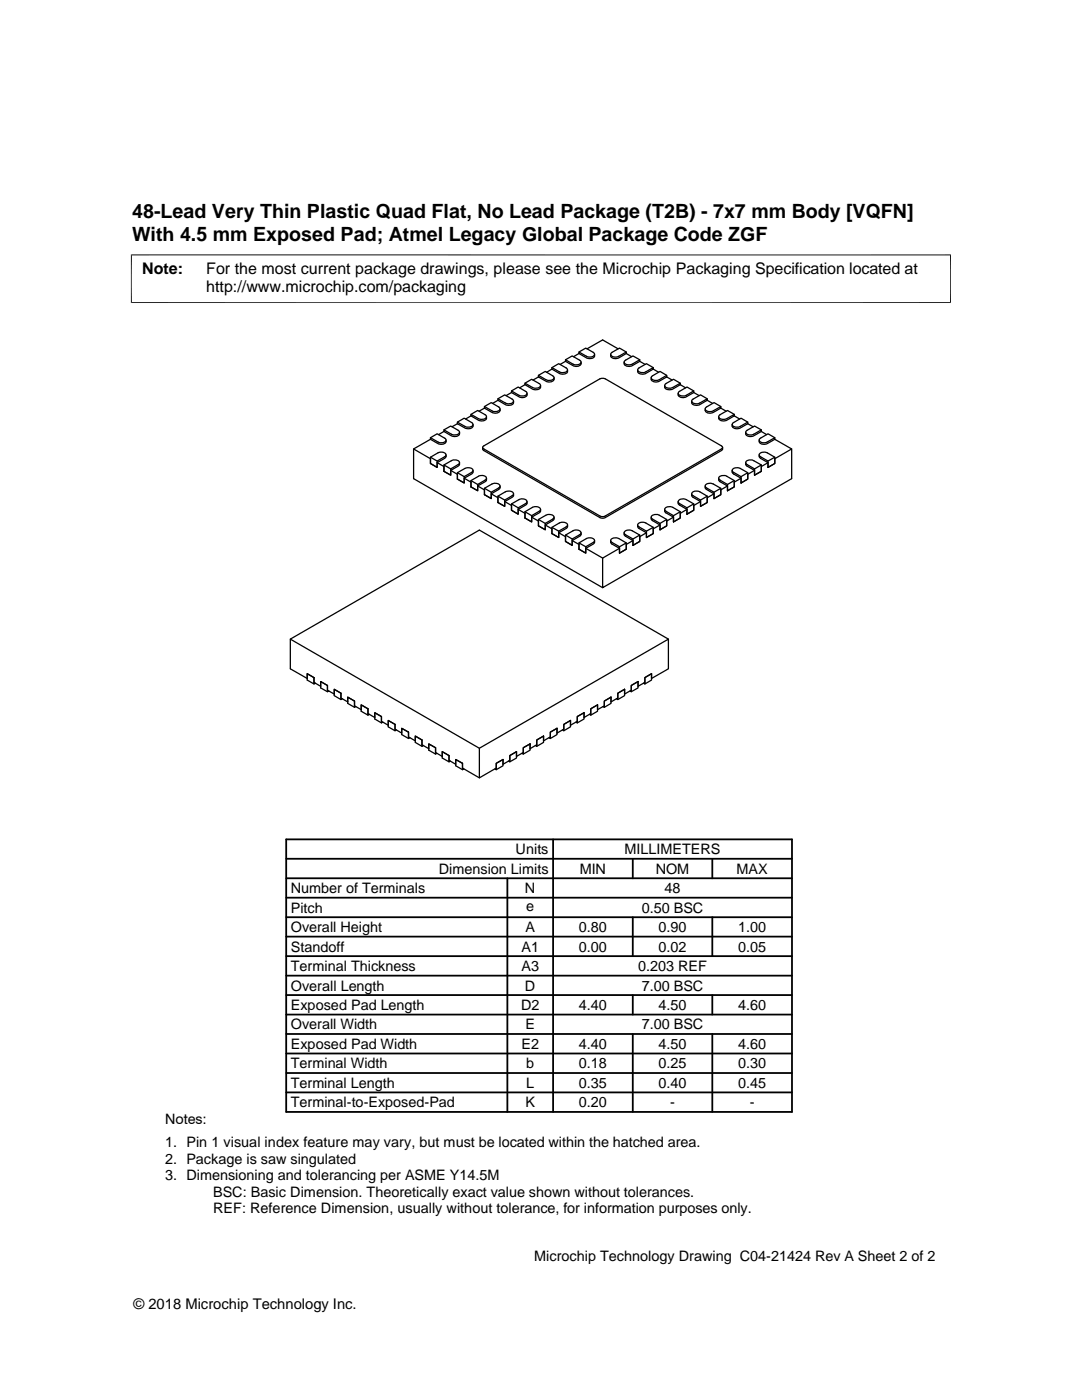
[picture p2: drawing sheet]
<svg xmlns="http://www.w3.org/2000/svg" width="216mm" height="279mm" viewBox="0 0 216 279" stroke-linecap="round" stroke-linejoin="round" font-family="sans-serif">
<g fill="none" stroke="#000" stroke-width=".25">
<path d="M99.4 79.9l-1.1 .6M99.4 79.9l1.4 .9a1.01 1.01 0 0 0 1.7-.7M99.4 79.6l1.4 .8a1.13 1.13 0 0 0 1.7-.4l-.3-.3-1.5-.9-1.3 .8v.3M102.1 78.3l-1.1 .7M102.1 78.3l1.4 .9a1.1 1.1 0 0 0 1.7-.4v-.3M102.1 78l1.4 .9a1.1 1.1 0 0 0 1.7-.4l-.2-.3-1.6-1-1.3 .8v.3M104.8 76.8l-1.1 .6M104.8 76.8l1.4 .8a1.02 1.02 0 0 0 1.7-.7M104.8 76.5l1.4 .8a1.09 1.09 0 0 0 1.7-.4l-.2-.3-1.6-.9-1.3 .8v.3M107.4 75.2l-1 .6M107.4 75.2l1.5 .9a1 1 0 0 0 1.7-.7M107.4 74.9l1.5 .9a.97 .97 0 0 0 1.6-.6l-1.7-1.1-1.4 .8v.3"/>
<path d="M110.1 73.7l-1 .6M110.1 73.7l1.5 .8a1.12 1.12 0 0 0 1.6-.4v-.3M110.1 73.4l1.5 .8a1.1 1.1 0 0 0 1.6-.4l-.2-.4-1.5-.8-1.4 .8v.3M112.8 72.1l-1 .6M112.8 72.1l1.5 .9a1.13 1.13 0 0 0 1.7-.4v-.3M112.8 71.8l1.5 .9a1.1 1.1 0 0 0 1.6-.5l-.1-.2-1.6-1-1.4 .8v.3M115.5 70.5l-1.1 .7M115.5 70.5l1.5 .9a1.01 1.01 0 0 0 1.6-.7M115.5 70.3l1.5 .8a1.11 1.11 0 0 0 1.6-.4l-.2-.4-1.5-.8-1.4 .8v.2M123.3 69.6l-3.1-1.8-3.1 1.8M125 70.5l1 .7M125 70.5l-1.5 .9a1.13 1.13 0 0 1-1.6-.4v-.3"/>
<path d="M125 70.3l-1.4-.8-1.5 .8a.53 .53 0 0 0-.2 .7 .53 .53 0 0 0 .7 .3l.6-.1 1.8-.9v.2M127.7 72.1l1 .6M127.7 72.1l-1.5 .9a1.13 1.13 0 0 1-1.7-.4v-.3M127.7 71.8l-1.4-.8-1.5 .9a.5 .5 0 0 0-.2 .6 .5 .5 0 0 0 .6 .3l.8-.1 1.7-.9v.3M130.3 73.7l1.1 .6M130.3 73.7l-1.4 .8a1.02 1.02 0 0 1-1.7-.7M130.3 73.4l-1.3-.8-1.5 .8-.3 .4a1.18 1.18 0 0 0 1.7 .4l1.4-.8v.3M133 75.2l1.1 .6M133 75.2l-1.4 .9a1.1 1.1 0 0 1-1.7-.4v-.3M133 74.9l-1.3-.8-1.5 .9a.49 .49 0 0 0-.2 .6 .49 .49 0 0 0 .6 .3l.8-.1 1.6-.9v.3M135.7 76.8l1.1 .6M135.7 76.8l-1.4 .8a1.01 1.01 0 0 1-1.7-.7"/>
<path d="M135.7 76.5l-1.3-.8-1.5 .8a.53 .53 0 0 0-.2 .7 .53 .53 0 0 0 .7 .3l.7-.1 1.6-.9v.3M138.4 78.3l1.1 .7M138.4 78.3l-1.5 .9a1.13 1.13 0 0 1-1.6-.4v-.3M138.4 78l-1.3-.8-1.6 1-.2 .3a1.18 1.18 0 0 0 1.6 .4l1.5-.9v.3M141.1 79.9l1.1 .6M141.1 79.9l-1.5 .9a1.02 1.02 0 0 1-1.6-.7M141.1 79.6l-1.3-.8-1.6 .9a.66 .66 0 0 0 .1 .8 .66 .66 0 0 0 .8 .1l.4-.1 1.6-.9v.3M82.5 89.6l3.4 1.9v1M85.9 87.7l-3.4 1.9v5.9l37.7 21.8M85.9 87.7l1.5 .8a1.01 1.01 0 0 0 1.6-.7M85.9 87.4l1.5 .8a1.08 1.08 0 0 0 1.6-.4l-.2-.3-1.6-.9-1.3 .8v.3M85.9 91.2l1.5-.8a1.2 1.2 0 0 1 1.6 .4l-.2 .3-1.6 .9v1.3l-1.3-.8z"/>
<path d="M85.9 91.2l1.3 .8M87.2 92.3l1.4 .8v1M88.6 86.1l-1.1 .6M88.6 92.8l1.3 .8M88.6 92.8l1.6-.9a1.15 1.15 0 0 1 1.5 .4l-.2 .3-1.6 1v1.2l-1.3-.7zM88.6 86.1l1.5 .9a1.01 1.01 0 0 0 1.6-.7M88.6 85.8l1.5 .9a1.11 1.11 0 0 0 1.6-.5l-.3-.3-1.5-.9-1.3 .8v.3M89 90.8l-.1 .5-1.7 1v1l-1.3-.8M89.9 93.9l1.4 .8v.9M91.3 84.6l-1.1 .6M91.3 84.6l1.5 .8a1 1 0 0 0 1.6-.7M91.3 84.2l1.6 1a1.16 1.16 0 0 0 1.5-.5l-.2-.3-1.6-.9-1.3 .7v.4"/>
<path d="M91.3 94.3l1.5-.8a1.17 1.17 0 0 1 1.6 .4l-.3 .4-1.5 .8v1.3l-1.3-.8zM91.3 94.3l1.3 .8M91.7 92.3l-.2 .7-1.6 .9v.9l-1.3-.7M92.6 95.4l1.4 .8v1M94 95.9l1.3 .8M94 83l-1.1 .6M94 95.9l1.5-.8a1.14 1.14 0 0 1 1.6 .3l-.2 .4-1.6 .9v1.2l-1.3-.7zM94 83l1.5 .9a1.11 1.11 0 0 0 1.6-.4v-.3M94 82.7l1.5 .8a1.09 1.09 0 0 0 1.6-.4l-.2-.3-1.6-.9-1.3 .8v.3M94.4 93.9v.4l-.2 .2-1.6 .9v1l-1.3-.8M95.3 97l1.4 .8v.9M96.3 89.3v.4l.2 .2 23.6 13.5h.6l23.3-13.5 .2-.2v-.4"/>
<path d="M96.4 89.1l23.3-13.5 .7-.1 23.6 13.5 .2 .4-23.5 13.6-.6 .1-23.6-13.5-.2-.3zM96.7 81.4l-1.1 .7M96.7 81.4l1.4 .9a1 1 0 0 0 1.7-.7M96.7 81.1l1.4 .9a1.15 1.15 0 0 0 1.7-.4l-.2-.3-1.6-1-1.3 .8v.3M96.7 97.5l1.4-.9a1.02 1.02 0 0 1 1.7 .5l-1.8 1.1v1.3l-1.3-.8zM96.7 97.5l1.3 .7M97.1 95.4v.4l-.2 .3-1.6 .9v.9l-1.3-.7M98 98.6l1.4 .7v1M99.4 99l1.4-.9a1.2 1.2 0 0 1 1.7 .5l-.2 .3-1.6 .9v1.2l-1.3-.7zM99.4 99l1.3 .8M99.8 97l-.1 .6-1.7 1v.9l-1.3-.8M102.5 98.6v.4l-.2 .2-1.6 .9v.9l-1.3-.7"/>
<path d="M135.4 99.8l.5-.2h.8l1.7 1v1.2l-1.3 .8v-1.3l-1.6-.9-.2-.3zM138 98.6l.2 .6 1.6 .9v.9M138.1 98.3a1.43 1.43 0 0 1 1.5-.2l1.5 .9v1.3l-1.3 .7v-1.2l-1.6-.9-.2-.3zM140.7 97v.4l.2 .2 1.6 1v.9M140.8 96.7a1.43 1.43 0 0 1 1.5-.1l1.5 .9v1.2l-1.3 .8v-1.3l-1.6-.9-.2-.2zM141.1 99l-1.3 .8M142.5 98.6l-1.4 .7v1l-1.3 .7M143.4 95.4l.2 .7 1.6 .9v.9M143.5 95.2a1.4 1.4 0 0 1 1.5-.1l1.5 .8v1.3l-1.3 .7v-1.2l-1.6-.9-.2-.4zM143.8 81.4l1.1 .7M143.8 97.5l-1.3 .7M143.8 81.4l-1.5 .9a1 1 0 0 1-1.6-.7"/>
<path d="M143.8 81.1l-1.3-.8-1.6 1a.64 .64 0 0 0 .1 .7 .64 .64 0 0 0 .8 .1h.4l1.6-1v.3M145.2 97l-1.4 .8v.9l-1.3 .8M146.1 93.9l.1 .5 1.7 1v1M146.2 93.6a1.44 1.44 0 0 1 1.5-.1l1.5 .8v1.3l-1.3 .8v-1.3l-1.6-.9-.2-.3zM146.5 83l1.1 .6M146.5 83l-1.5 .9a1.02 1.02 0 0 1-1.6-.7M146.5 82.7l-1.3-.8-1.5 .9a.49 .49 0 0 0-.3 .6 .49 .49 0 0 0 .7 .3l.8-.1 1.6-.9v.3M146.5 95.9l-1.3 .8M147.9 95.4l-1.4 .8v1l-1.3 .7M148.8 92.3v.4l.2 .3 1.6 .9v.9M148.9 92.1a1.4 1.4 0 0 1 1.5-.2l1.5 .9v1.3l-1.3 .7v-1.2l-1.6-1-.2-.3zM149.2 84.6l1.1 .6"/>
<path d="M149.2 84.6l-1.5 .8a1.01 1.01 0 0 1-1.6-.7M149.2 94.3l-1.3 .8M149.2 84.2l-1.3-.7-1.6 .9-.2 .3a1.16 1.16 0 0 0 1.6 .4l1.5-.9v.4M150.6 93.9l-1.4 .8v.9l-1.3 .8M151.5 90.8l.1 .5 1.6 1v1M151.5 90.6a1.4 1.4 0 0 1 1.6-.2l1.5 .8v1.3l-1.4 .8v-1.3l-1.5-.9zM151.9 86.1l1.1 .6M151.9 86.1l-1.5 .9a1.14 1.14 0 0 1-1.6-.4v-.3M151.9 85.8l-1.3-.8-1.5 .9a.49 .49 0 0 0-.2 .6 .49 .49 0 0 0 .5 .3l.9-.1 1.6-.9v.3M151.9 92.8l-1.3 .8M153.2 92.3l-1.3 .8v1l-1.3 .7M154.6 87.7l3.4 1.9v5.9l-37.8 21.8v-5.9l3.4-2"/>
<path d="M154.6 87.7l-1.5 .8a1 1 0 0 1-1.6-.7M154.6 91.2l-1.4 .8M154.6 87.4l-1.4-.8-1.5 .9a.64 .64 0 0 0 .1 .8 .64 .64 0 0 0 .7 .1l.6-.2 1.5-.8v.3M158 89.6l-3.4 1.9v1l-1.4 .8M100.7 100.1l1.4 .8v.9M102.1 100.6l1.3 .7M102.1 100.6l1.4-.9a1.17 1.17 0 0 1 1.7 .4l-.2 .3-1.6 .9v1.3l-1.3-.8zM103.4 101.7l1.4 .7v1M104.8 102.1l1.3 .8M104.8 102.1l1.4-.8a.98 .98 0 0 1 1.6 .5l-1.7 1.1v1.3l-1.3-.8zM105.2 100.1v.4l-.2 .2-1.6 1v.9l-1.3-.8M106.1 103.2l1.3 .8v.9"/>
<path d="M107.4 103.7l1.5-.9a1.13 1.13 0 0 1 1.7 .4l-.3 .4-1.5 .9v1.2l-1.4-.8zM107.4 103.7l1.4 .8M107.9 101.7l-.2 .6-1.6 .9v1l-1.3-.8M108.8 104.8l1.3 .7v1M110.1 105.2l1.5-.8a1.09 1.09 0 0 1 1.6 .4l-.2 .4-1.5 .8v1.3l-1.4-.8zM110.1 105.2l1.4 .8M110.6 103.2l-.2 .6-1.6 1v.9l-1.4-.8M111.5 106.3l1.3 .8v1M112.8 106.8l1.4 .8M112.8 106.8l1.5-.9a1.16 1.16 0 0 1 1.6 .4l-.1 .3-1.6 1v1.2l-1.4-.7zM113.2 104.8l-.1 .6-1.6 .9v1l-1.4-.8M114.2 107.9l1.3 .7v1"/>
<path d="M115.5 108.4l1.5-.9a.97 .97 0 0 1 1.6 .5l-1.7 1.1v1.3l-1.4-.8zM115.5 108.4l1.4 .7M116 106.3l-.2 .6-1.6 1v.9l-1.4-.7M116.9 109.4l3.3 2M118.6 107.9l-.2 .6-1.5 .9v1l-1.4-.8M121.9 107.9l.1 .6 1.6 .9v1M122 107.6a1.47 1.47 0 0 1 1.5-.1l1.5 .9v1.2l-1.4 .8v-1.3l-1.6-.9-.1-.3zM124.5 106.3l.2 .6 1.6 1v.9M124.6 106.2l.5-.4h.8l1.8 1v1.3l-1.4 .7v-1.2l-1.6-1zM125 108.4l-1.4 .7M126.3 107.9l-1.3 .7v1l-1.4 .8M127.2 104.8l.2 .6 1.6 .9v1"/>
<path d="M127.4 104.5a1.43 1.43 0 0 1 1.5-.1l1.4 .8v1.3l-1.3 .8v-1.3l-1.6-.9-.2-.3zM127.7 106.8l-1.4 .8M129 106.3l-1.3 .8v1l-1.4 .7M129.9 103.2v.4l.2 .2 1.6 1v.9M130.1 102.9a1.41 1.41 0 0 1 1.5-.1l1.4 .9v1.2l-1.3 .8v-1.2l-1.6-1-.2-.3zM130.3 105.2l-1.3 .8M131.7 104.8l-1.4 .7v1l-1.3 .8M132.6 101.7v.4l.2 .2 1.6 .9v1M132.8 101.4a1.44 1.44 0 0 1 1.5-.1l1.4 .8v1.3l-1.3 .8v-1.3l-1.6-.9-.2-.3zM133 103.7l-1.3 .8M134.4 103.2l-1.4 .8v.9l-1.3 .8M135.3 100.1l.1 .6 1.7 1v.9"/>
<path d="M135.7 102.1l-1.3 .8M137.1 101.7l-1.4 .7v1l-1.3 .8M138.4 100.6l-1.3 .7M139.8 100.1l-1.4 .8v.9l-1.3 .8M57.9 127.6l37.8 21.7M62.7 135.2v1.3l.2-.2M62.7 135.2l-1.4-.7v1.2l1.4 .8M62.7 135.2v1l1.3 .8v-1l1.3 .8M65.3 136.8v1.2l.3-.1M65.3 136.8l-1.3-.8v1.3l1.3 .7M65.3 136.8v1l1.4 .7v-.9l1.3 .7M68 138.3v1.3l.3-.2"/>
<path d="M68 138.3l-1.3-.7v1.2l1.3 .8M68 138.3v1l1.4 .8v-1l1.3 .8M70.7 139.9l-1.3-.8v1.3l1.3 .8M70.7 139.9v1.3l.3-.2M70.7 139.9v1l1.4 .7v-.9l1.3 .8M121.9 139.1v1.3l-1.3 .8M121.9 139.1l-1.3 .8v1.3l-.3-.2M121.9 139.1l-1.3 .8v1l-1.4 .7v-.9M124.6 137.6v1.2l-1.3 .8M124.6 137.6l-1.3 .7v1.3l-.3-.2M124.6 137.6l-1.3 .7v1l-1.4 .8v-1M127.3 136v1.3l-1.3 .7"/>
<path d="M127.3 136l-1.3 .8v1.2l-.3-.1M127.3 136l-1.3 .8v1l-1.4 .7v-.9M130 134.5v1.2l-1.3 .8M130 134.5l-1.3 .7v1.3l-.3-.2M130 134.5v.9l3.4-1.9v-5.9l-37.7 21.7v5.9l3.3-1.9v-1l1.4-.7M130 134.5l-1.3 .7v1l-1.4 .8v-1M133.4 127.6l-37.7-21.8-37.8 21.8v5.9l3.4 1.9v-.9l1.4 .7M73.4 141.5v1.2l.3-.1M73.4 141.5l-1.3-.8v1.2l1.3 .8M73.4 141.5v.9l1.4 .8v-1l1.3 .8M76.1 143v1.3l.3-.2M76.1 143l-1.3-.8v1.3l1.3 .8"/>
<path d="M76.1 143v1l1.4 .7v-.9l1.3 .8M78.8 144.6l-1.3-.8v1.3l1.3 .7M78.8 144.6v1.2l.3-.1M78.8 144.6v.9l1.4 .8v-.9l1.3 .7M81.5 146.1v1.3l.3-.2M81.5 146.1l-1.3-.7v1.2l1.3 .8M81.5 146.1v1l1.4 .7v-.9l1.3 .8M84.2 147.7v1.2l.3-.1M84.2 147.7l-1.3-.8v1.3l1.3 .7M84.2 147.7v.9l1.4 .8v-.9l1.3 .7M86.9 149.2l-1.3-.7v1.2l1.3 .8M86.9 149.2v1.3l.3-.2"/>
<path d="M86.9 149.2v1l1.3 .8v-1l1.4 .8M89.6 150.8v1.2l.3-.1M89.6 150.8l-1.4-.8v1.3l1.4 .7M89.6 150.8v.9l1.3 .8v-.9l1.4 .7M92.3 152.3v1.3l.3-.1M92.3 152.3l-1.4-.7v1.2l1.4 .8M92.3 152.3v1l3.4 1.9M100.4 151.6v1.2l-1.4 .8M100.4 151.6l-1.4 .7v1.3l-.2-.1M103.1 150v1.3l-1.4 .7M103.1 150l-1.4 .8v1.2l-.2-.1M103.1 150l-1.4 .8v.9l-1.3 .8v-.9"/>
<path d="M105.8 148.5v1.2l-1.4 .8M105.8 148.5l-1.4 .7v1.3l-.3-.2M105.8 148.5l-1.4 .7v1l-1.3 .8v-1M108.5 146.9v1.3l-1.4 .7M108.5 146.9l-1.4 .8v1.2l-.3-.1M108.5 146.9l-1.4 .8v.9l-1.3 .8v-.9M111.1 145.4v1.2l-1.3 .8M111.1 145.4l-1.3 .7v1.3l-.3-.2M111.1 145.4l-1.3 .7v1l-1.3 .7v-.9M113.8 143.8v1.3l-1.3 .7M113.8 143.8l-1.3 .8v1.2l-.3-.1M113.8 143.8l-1.3 .8v.9l-1.4 .8v-.9"/>
<path d="M116.5 142.2v1.3l-1.3 .8M116.5 142.2l-1.3 .8v1.3l-.3-.2M116.5 142.2l-1.3 .8v1l-1.4 .7v-.9M119.2 140.7v1.2l-1.3 .8M119.2 140.7l-1.3 .8v1.2l-.3-.1M119.2 140.7l-1.3 .8v.9l-1.4 .8v-1"/>
</g>
<path d="M26.1 50.9h163.7M26.2 50.8v9.7M189.7 50.8v9.7M26.1 60.4h163.7" fill="none" stroke="#000" stroke-width=".2"/>
<g fill="none" stroke="#000" stroke-width=".36">
<path d="M57.1 179.2h100.9M57.1 175.3h100.9M57.1 171.4h100.9M57.1 167.5h100.9v54.4h-100.9zM101.2 175.3v46.6M110.4 167.5v54.4M126.3 171.4v3.9M142.1 171.4v3.9M57.1 186.9h100.9M57.1 183h100.9M57.1 198.6h100.9M57.1 194.7h100.9"/>
<path d="M57.1 190.8h100.9M126.3 183v7.8M126.3 198.6v3.9M142.1 183v7.8M142.1 198.6v3.9M57.1 214.1h100.9M57.1 206.4h100.9M57.1 202.5h100.9M57.1 210.2h100.9M57.1 218h100.9M126.3 206.4v15.5M142.1 206.4v15.5"/>
</g>
<g font-size="3.9">
<text x="26.4" y="43.5">48-Lead Very Thin Plastic Quad Flat, No Lead Package (T2B) - 7x7 mm Body [VQFN]</text>
<text x="26.4" y="48">With 4.5 mm Exposed Pad; Atmel Legacy Global Package Code ZGF</text>
</g>
<g font-size="3.2">
<text x="28.4" y="54.6">Note:</text>
<text x="41.1" y="58.3">http://www.microchip.com/packaging</text>
<text x="41.1" y="54.6">For the most current package drawings, please see the Microchip Packaging Specification located at</text>
</g>
<g font-size="2.9">
<text x="102.9" y="170.5">Units</text>
<text x="124.6" y="170.5">MILLIMETERS</text>
<text x="58" y="178.2">Number of Terminals</text>
<text x="87.6" y="174.4">Dimension Limits</text>
<text x="104.8" y="178.2">N</text>
<text x="115.7" y="174.4">MIN</text>
<text x="130.8" y="174.4">NOM</text>
<text x="132.6" y="178.2">48</text>
<text x="147" y="174.4">MAX</text>
<text x="58" y="182.1">Pitch</text>
<text x="105" y="181.8">e</text>
<text x="128" y="182.1">0.50 BSC</text>
<text x="58" y="186">Overall Height</text>
<text x="58" y="189.9">Standoff</text>
<text x="104.1" y="189.9">A1</text>
<text x="104.8" y="186">A</text>
<text x="115.5" y="186">0.80</text>
<text x="115.5" y="189.9">0.00</text>
<text x="131.4" y="186">0.90</text>
<text x="131.4" y="189.9">0.02</text>
<text x="147.3" y="186">1.00</text>
<text x="147.3" y="189.9">0.05</text>
<text x="58" y="193.8">Terminal Thickness</text>
<text x="58" y="197.7">Overall Length</text>
<text x="104.1" y="193.8">A3</text>
<text x="104.8" y="197.7">D</text>
<text x="127.3" y="193.8">0.203 REF</text>
<text x="128" y="197.7">7.00 BSC</text>
<text x="58" y="201.6">Exposed Pad Length</text>
<text x="104" y="201.6">D2</text>
<text x="115.5" y="201.6">4.40</text>
<text x="131.4" y="201.6">4.50</text>
<text x="147.3" y="201.6">4.60</text>
<text x="58" y="205.4">Overall Width</text>
<text x="58" y="209.3">Exposed Pad Width</text>
<text x="104" y="209.3">E2</text>
<text x="104.8" y="205.4">E</text>
<text x="115.5" y="209.3">4.40</text>
<text x="128" y="205.4">7.00 BSC</text>
<text x="131.4" y="209.3">4.50</text>
<text x="147.3" y="209.3">4.60</text>
<text x="58" y="213.2">Terminal Width</text>
<text x="105" y="213.2">b</text>
<text x="115.5" y="213.2">0.18</text>
<text x="131.4" y="213.2">0.25</text>
<text x="147.3" y="213.2">0.30</text>
<text x="58" y="217.1">Terminal Length</text>
<text x="58" y="221">Terminal-to-Exposed-Pad</text>
<text x="104.8" y="221">K</text>
<text x="105" y="217.1">L</text>
<text x="115.5" y="217.1">0.35</text>
<text x="115.5" y="221">0.20</text>
<text x="131.4" y="217.1">0.40</text>
<text x="133.7" y="221">-</text>
<text x="147.3" y="217.1">0.45</text>
<text x="149.6" y="221">-</text>
<text x="32.9" y="224.3">Notes:</text>
<text x="32.9" y="228.9">1. Pin 1 visual index feature may vary, but must be located within the hatched area.</text>
<text x="32.9" y="232.2">2. Package is saw singulated</text>
<text x="32.9" y="235.5">3. Dimensioning and tolerancing per ASME Y14.5M</text>
<text x="42.5" y="238.8">BSC: Basic Dimension. Theoretically exact value shown without tolerances.</text>
<text x="42.5" y="242.2">REF: Reference Dimension, usually without tolerance, for information purposes only.</text>
<text x="106.6" y="251.7">Microchip Technology Drawing C04-21424 Rev A Sheet 2 of 2</text>
<text x="26.6" y="261.3">© 2018 Microchip Technology Inc.</text>
</g>
</svg>
